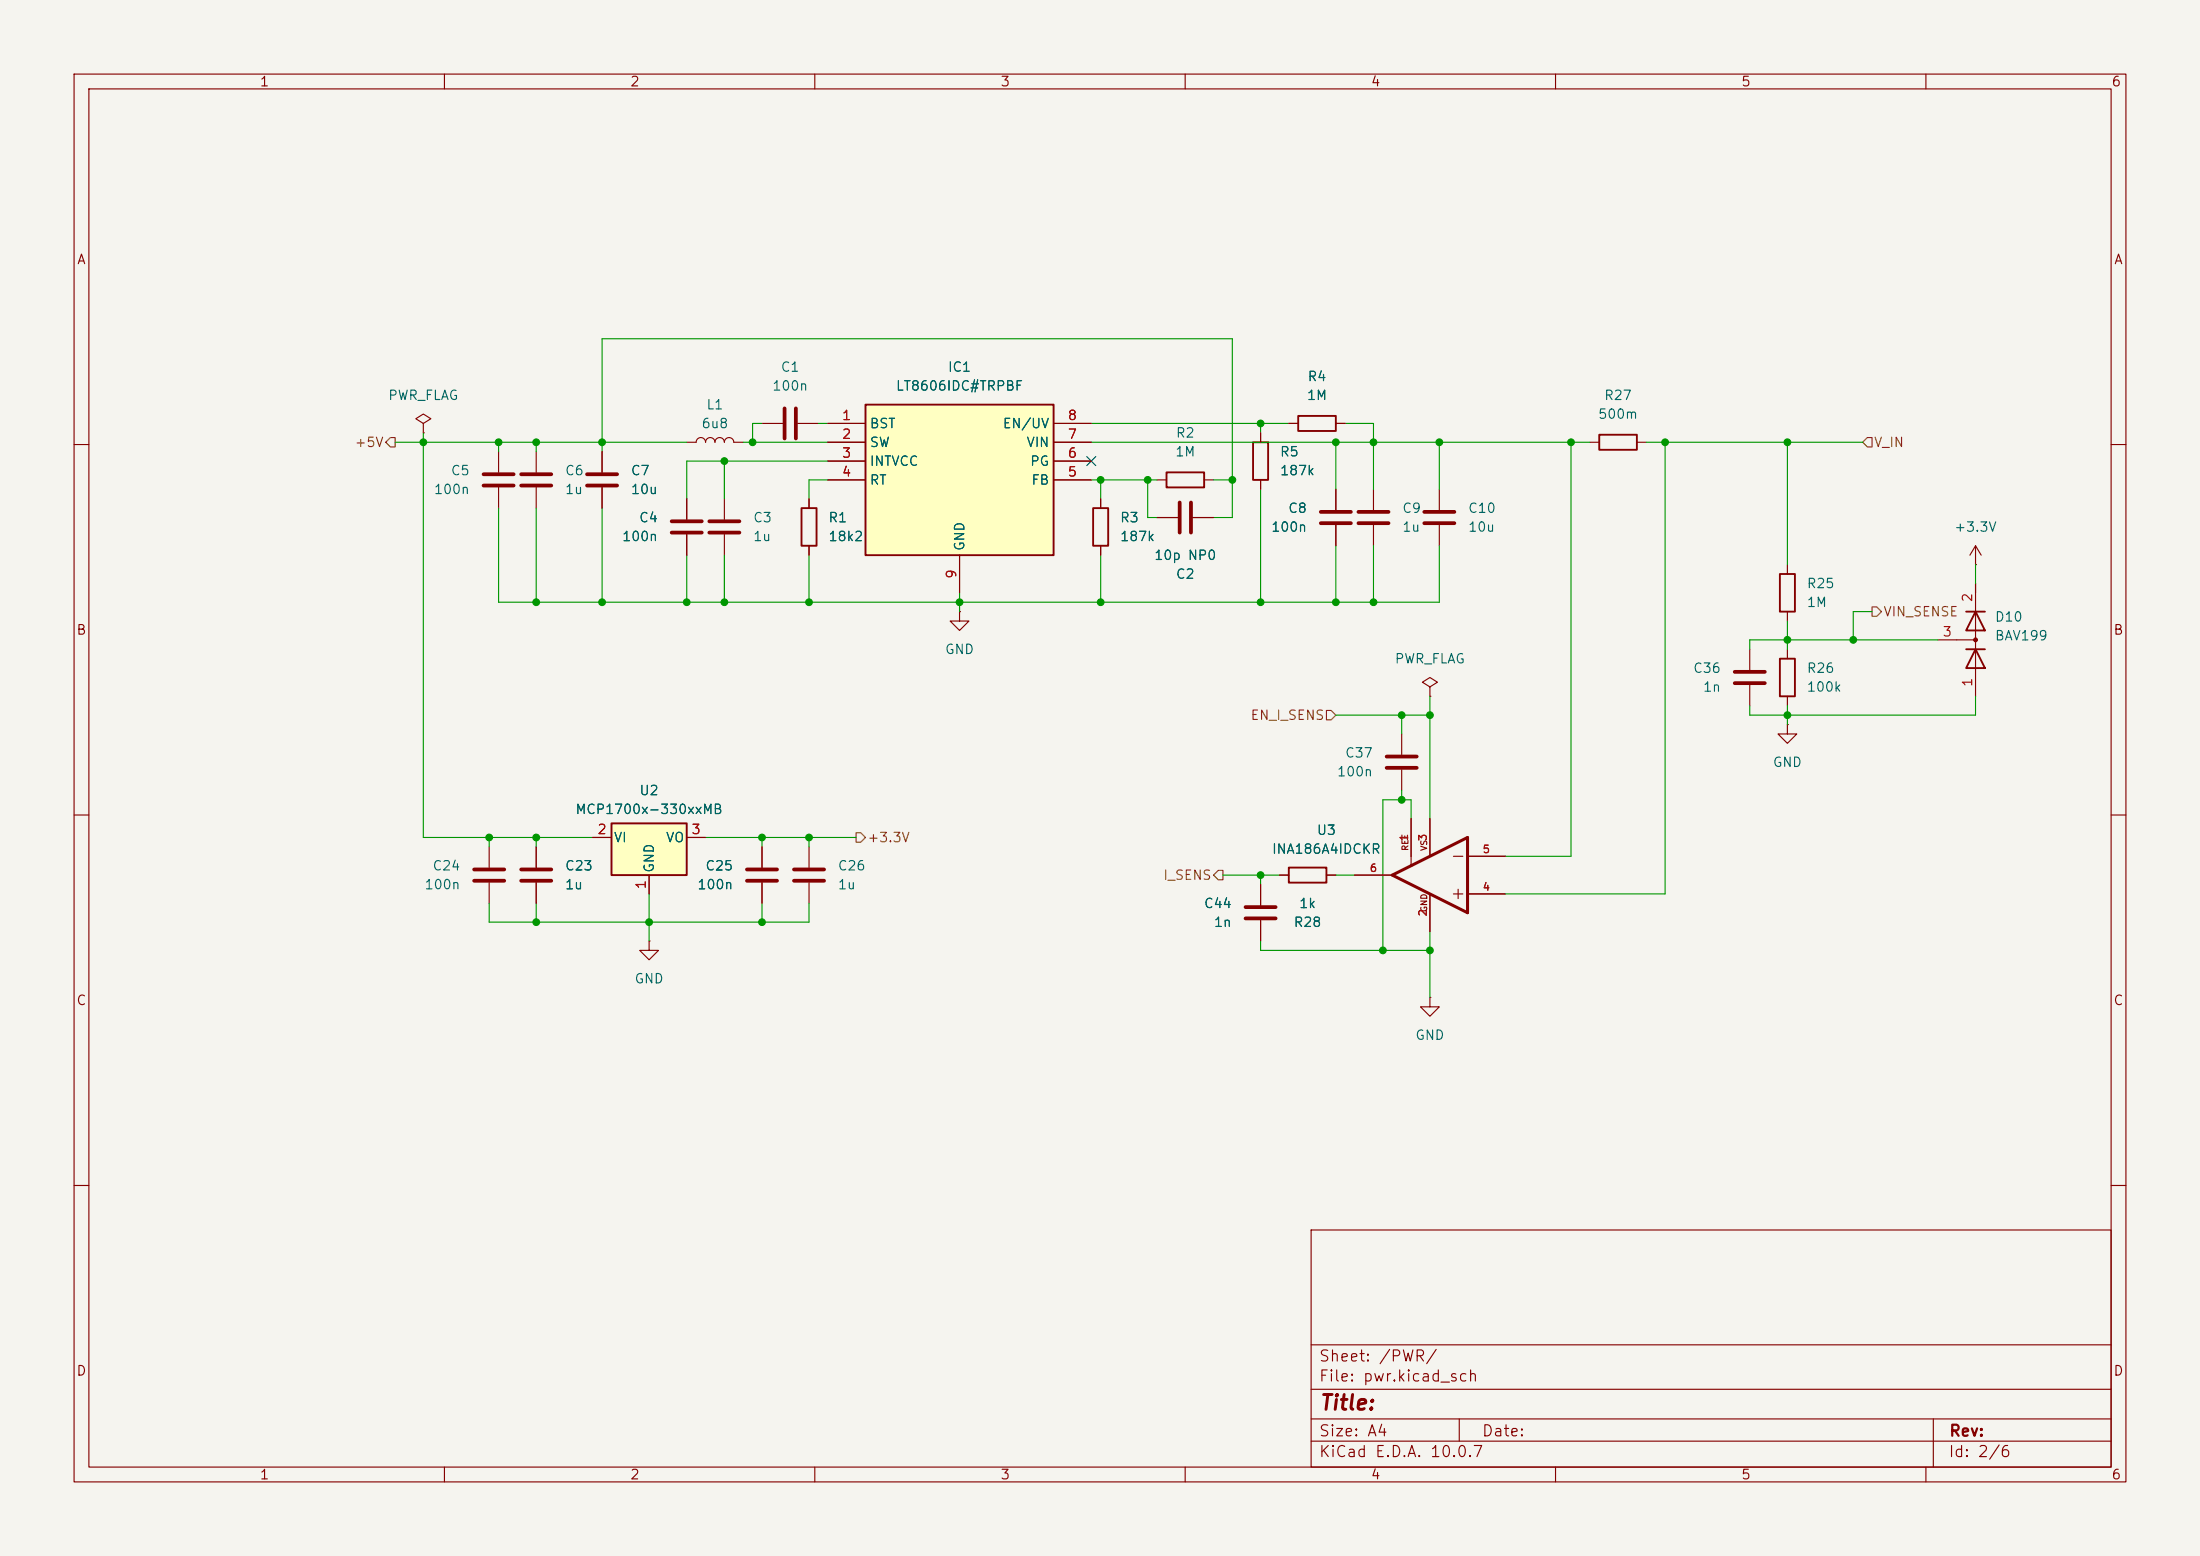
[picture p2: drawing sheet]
<svg xmlns="http://www.w3.org/2000/svg" width="297mm" height="210mm" viewBox="0 0 297 210" stroke-linecap="round" stroke-linejoin="round" font-family="sans-serif">
<path d="M0 0h297v210h-297z" fill="#f5f4ef" stroke="#f5f4ef" stroke-width=".14"/>
<g fill="none" stroke="#840000" stroke-width=".15">
<path d="M10 10h277v190h-277zM12 12h273v186h-273zM60 10v2M110 10v2M160 10v2M210 10v2M260 10v2M57.1 57.2l1.1-.7-1.1-.6-1 .6 1 .7v1.2M57.1 58.4h.1M92.7 59.7h1.3a.64 .64 0 0 1 .6-.6 .64 .64 0 0 1 .6 .6 .64 .64 0 0 1 .7-.6 .64 .64 0 0 1 .6 .6 .64 .64 0 0 1 .7-.6 .64 .64 0 0 1 .6 .6 .64 .64 0 0 1 .6-.6 .64 .64 0 0 1 .7 .6h1.2M102.9 57.2h2.8M107.7 57.2h2.8"/>
<path d="M170.2 58.4v1.3M10 60h2M67.3 61v2.8M67.3 65.8v2.8M72.4 61v2.8M72.4 65.8v2.8M97.8 67.3v2.8M97.8 72.1v2.8M148.6 67.3v1.3M148.6 73.7v1.2M156.2 64.8h1.3M162.6 64.8h1.2"/>
<path d="M170.2 64.8v1.2M194.3 66v2.8M194.3 70.9v2.8M285 60h2M129.5 82.6v1.2h1.3l-1.3 1.3-1.2-1.3h1.2M129.5 82.6h.1M189.2 99.1v2.8M193 92.7l1.1-.6-1.1-.7-1 .7 1 .6v1.3M193 94h.1M10 110h2M170.2 119.4v2.8M189.2 103.9v2.8"/>
<path d="M285 110h2M170.2 124.2v2.8M193 134.6v1.3h1.3l-1.3 1.3-1.2-1.3h1.2M193 134.6h.1M10 160h2M177 166h108v32h-108zM285 160h2M60 198v2M110 198v2M160 198v2M177 194.5h108M177 191.5h108"/>
<path d="M177 187.5h108M177 181.5h108M197 191.5v3M210 198v2M260 198v2M261 191.5v6.5"/>
</g>
<g fill="none" stroke="#840000" stroke-width=".51">
<path d="M105.9 55.1v4.1M107.4 55.1v4.1M65.3 64h4M65.3 65.5h4M70.4 64h4M70.4 65.5h4M95.8 70.4h4M95.8 71.9h4M192.3 69.1h4M192.3 70.6h4M187.2 103.6h4.1M187.2 102.1h4.1"/>
<path d="M168.1 124h4.1M168.1 122.4h4.1"/>
</g>
<path d="M169.2 59.7h2v5.1h-2zM147.6 68.6h2v5.1h-2zM157.5 63.8h5.1v2h-5.1z" fill="none" stroke="#840000" stroke-width=".25"/>
<path d="M116.8 54.6h25.4v20.3h-25.4z" fill="#ffffc2"/>
<path d="M116.8 54.6h25.4v20.3h-25.4zM175.3 56.1h5v2.1h-5zM108.2 68.6h2v5.1h-2zM174 117.1h5.1v2h-5.1z" fill="none" stroke="#840000" stroke-width=".25"/>
<g fill="none" stroke="#840000" stroke-width=".15">
<path d="M111.8 57.2h5M111.8 59.7h5M142.2 57.2h5.1M142.2 59.7h5.1M174 57.2h1.3M180.3 57.2h1.3M81.3 61v2.8M81.3 65.8v2.8M92.7 67.3v2.8M92.7 72.1v2.8M109.2 67.3v1.3M109.2 73.7v1.2"/>
<path d="M111.8 62.2h5M111.8 64.8h5M129.5 74.9v5.1M142.2 62.2h5.1M142.2 64.8h5.1M156.2 69.9h2.8M161 69.9h2.8M180.3 66v2.8M180.3 70.9v2.8M185.4 66v2.8M185.4 70.9v2.8M172.7 118.1h1.3"/>
<path d="M179.1 118.1h1.2M182.9 118.1h5.1M190.5 110.5v6.3M193 110.5v5.1M196.2 115.6h1.3M198.1 115.6h5.1M193 120.7v5M196.2 120.7h1.3M196.8 120v1.3M198.1 120.7h5.1"/>
</g>
<path d="M188 118.1l10.1-5.1v10.2z" fill="none" stroke="#840000" stroke-width=".41"/>
<path d="M79.2 64h4.1M79.2 65.5h4.1M90.7 71.9h4M90.7 70.4h4M159.3 67.8v4.1M160.8 67.8v4.1M178.3 69.1h4.1M178.3 70.6h4.1M183.4 69.1h4.1M183.4 70.6h4.1" fill="none" stroke="#840000" stroke-width=".51"/>
<path d="M82.5 111.1h10.2v7h-10.2z" fill="#ffffc2"/>
<path d="M215.9 58.7h5.1v2h-5.1zM240.3 77.5h2v5.1h-2zM240.3 88.9h2v5.1h-2zM265.4 87.6h2.6M265.4 82.6h2.6M266.7 87.6l1.3 2.6h-2.6zM266.7 82.6l1.3 2.5h-2.6zM82.5 111.1h10.2v7h-10.2z" fill="none" stroke="#840000" stroke-width=".25"/>
<g fill="none" stroke="#840000" stroke-width=".15">
<path d="M111.8 59.7h5M111.8 57.2h5M142.2 59.7h5.1M142.2 57.2h5.1M170.2 58.4v1.3M174 57.2h1.3M180.3 57.2h1.3M214.6 59.7h1.3M221 59.7h1.2M81.3 61v2.8M81.3 65.8v2.8M92.7 67.3v2.8"/>
<path d="M92.7 72.1v2.8M109.2 67.3v1.3M109.2 73.7v1.2M111.8 62.2h5M111.8 64.8h5M129.5 74.9v5.1M142.2 62.2h5.1M142.2 64.8h5.1M148.6 67.3v1.3M148.6 73.7v1.2M156.2 69.9h2.8M161 69.9h2.8"/>
<path d="M170.2 64.8v1.2M180.3 66v2.8M180.3 70.9v2.8M241.3 76.2v1.3M266.7 76.2h.1M266.7 73.7l-.8 1.2M266.7 73.7l.8 1.2M266.7 73.7v2.5M266.7 78.7v15.3M236.2 87.6v2.8M236.2 92.5v2.8M241.3 97.8v1.3h1.3l-1.3 1.2-1.3-1.2h1.3"/>
<path d="M241.3 97.8h.1M241.3 82.6v1.2M241.3 87.6v1.3M241.3 94v1.3M261.6 86.4h5.1M66 114.3v2.8M66 119.1v2.8M72.4 114.3v2.8M72.4 119.1v2.8M80 113h2.5M87.6 118.1v2.6M92.7 113h2.5"/>
<path d="M102.9 114.3v2.8M102.9 119.1v2.8M109.2 114.3v2.8M109.2 119.1v2.8M170.2 119.4v2.8M172.7 118.1h1.3M179.1 118.1h1.2M182.9 118.1h5.1M190.5 110.5v5.1M193 110.5v5.1M198.1 115.6h5.1M87.6 127v1.3h1.3l-1.3 1.2-1.2-1.2h1.2"/>
<path d="M87.6 127h.1M170.2 124.2v2.8M193 120.7v5M198.1 120.7h5.1"/>
</g>
<path d="M234.2 92.2h4.1M234.2 90.7h4.1M64 117.3h4.1M64 118.9h4.1M70.4 117.3h4M70.4 118.9h4M100.8 117.3h4.1M100.8 118.9h4.1M107.2 117.3h4.1M107.2 118.9h4.1" fill="none" stroke="#840000" stroke-width=".51"/>
<circle cx="266.7" cy="86.4" r=".25" fill="#840000" stroke="#840000" stroke-width=".15"/>
<path d="M52.7 59.1h.6v1.2h-.6l-.6-.6zM252.1 59.1h.6v1.2h-.6l-.6-.6zM179.1 95.9h.6l.6 .6-.6 .7h-.6zM252.7 81.9h.7l.6 .7-.6 .6h-.7zM115.6 112.4h.6l.6 .6-.6 .7h-.6zM164.5 117.5h.6v1.2h-.6l-.7-.6z" fill="none" stroke="#725600" stroke-width=".15"/>
<g fill="none" stroke="#009600" stroke-width=".15">
<path d="M53.3 59.7h39.4M57.1 58.4v54.6h22.9M67.3 59.7v1.3M72.4 59.7v1.3M100.3 59.7h11.5M102.9 57.2h-1.3v2.5M110.5 57.2h1.3M147.3 59.7h67.3M147.3 57.2h26.7M170.2 57.2v1.2M180.3 59.7v6.3M181.6 57.2h3.8v8.8"/>
<path d="M194.3 59.7v6.3M212.1 59.7v55.9h-8.9M222.2 59.7h29.3M224.8 59.7v61h-21.6M241.3 59.7v16.5M67.3 68.6v12.7h127v-7.6M72.4 68.6v12.7M81.3 61v-15.3h85.1v24.2h-2.6M81.3 68.6v12.7M92.7 74.9v6.4M97.8 62.2v5.1M97.8 74.9v6.4"/>
<path d="M109.2 74.9v6.4M111.8 64.8h-2.6v2.5M111.8 62.2h-19.1v5.1M147.3 64.8h8.9M148.6 64.8v2.5M148.6 74.9v6.4M154.9 64.8v5.1h1.3M163.8 64.8h2.6M170.2 66v15.3M180.3 73.7v7.6M185.4 73.7v7.6M266.7 76.2v2.5"/>
<path d="M129.5 80v2.6M180.3 96.5h12.7M189.2 96.5v2.6M193 94v16.5M241.3 83.8v3.8M241.3 95.3v2.5M252.7 82.6h-2.5v3.8M261.6 86.4h-25.4v1.2M266.7 94v2.5h-30.5v-1.2M66 113v1.3M72.4 113v1.3M95.2 113h20.4"/>
<path d="M102.9 113v1.3M109.2 113v1.3M165.1 118.1h7.6M170.2 118.1v1.3M180.3 118.1h2.6M189.2 106.7v1.3M190.5 110.5v-2.5h-3.8v20.3M66 121.9v2.6h43.2v-2.6M72.4 121.9v2.6M87.6 120.7v6.3M102.9 121.9v2.6M170.2 127v1.3h22.8"/>
<path d="M193 125.7v8.9"/>
</g>
<path d="M146.7 61.6l1.2 1.2M147.9 61.6l-1.2 1.2" fill="none" stroke="#000084" stroke-width=".15"/>
<g fill="#009600" stroke="#009600" stroke-width=".14">
<circle cx="193" cy="128.3" r=".46"/>
<circle cx="193" cy="96.5" r=".46"/>
<circle cx="185.4" cy="81.3" r=".46"/>
<circle cx="189.2" cy="96.5" r=".46"/>
<circle cx="189.2" cy="108" r=".46"/>
<circle cx="170.2" cy="118.1" r=".46"/>
<circle cx="186.7" cy="128.3" r=".46"/>
<circle cx="148.6" cy="81.3" r=".46"/>
<circle cx="148.6" cy="64.8" r=".46"/>
<circle cx="101.6" cy="59.7" r=".46"/>
<circle cx="97.8" cy="62.2" r=".46"/>
<circle cx="97.8" cy="81.3" r=".46"/>
<circle cx="109.2" cy="81.3" r=".46"/>
<circle cx="92.7" cy="81.3" r=".46"/>
<circle cx="129.5" cy="81.3" r=".46"/>
<circle cx="185.4" cy="59.7" r=".46"/>
<circle cx="194.3" cy="59.7" r=".46"/>
<circle cx="166.4" cy="64.8" r=".46"/>
<circle cx="154.9" cy="64.8" r=".46"/>
<circle cx="170.2" cy="57.2" r=".46"/>
<circle cx="180.3" cy="59.7" r=".46"/>
<circle cx="180.3" cy="81.3" r=".46"/>
<circle cx="170.2" cy="81.3" r=".46"/>
<circle cx="102.9" cy="124.5" r=".46"/>
<circle cx="102.9" cy="113" r=".46"/>
<circle cx="109.2" cy="113" r=".46"/>
<circle cx="72.4" cy="124.5" r=".46"/>
<circle cx="87.6" cy="124.5" r=".46"/>
<circle cx="212.1" cy="59.7" r=".46"/>
<circle cx="224.8" cy="59.7" r=".46"/>
<circle cx="241.3" cy="86.4" r=".46"/>
<circle cx="250.2" cy="86.4" r=".46"/>
<circle cx="241.3" cy="59.7" r=".46"/>
<circle cx="241.3" cy="96.5" r=".46"/>
<circle cx="72.4" cy="81.3" r=".46"/>
<circle cx="81.3" cy="81.3" r=".46"/>
<circle cx="67.3" cy="59.7" r=".46"/>
<circle cx="72.4" cy="113" r=".46"/>
<circle cx="66" cy="113" r=".46"/>
<circle cx="57.1" cy="59.7" r=".46"/>
<circle cx="72.4" cy="59.7" r=".46"/>
<circle cx="81.3" cy="59.7" r=".46"/>
</g>
<text font-size="2" fill="#840000" x="178" y="190.8">Title:</text>
<g font-size="1.5" fill="#840000">
<text x="178" y="184.1">Sheet: /PWR/</text>
<text x="178" y="186.8">File: pwr.kicad_sch</text>
<text x="178" y="197">KiCad E.D.A. 10.0.7</text>
<text x="178" y="194.2">Size: A4</text>
<text x="200" y="194.2">Date:</text>
<text x="263" y="197">Id: 2/6</text>
<text x="263" y="194.2">Rev:</text>
</g>
<g font-size="1.3" fill="#840000">
<text x="35" y="12">1</text>
<text x="85" y="12">2</text>
<text x="135" y="12">3</text>
<text x="185" y="12">4</text>
<text x="235" y="12">5</text>
<text x="285" y="12">6</text>
<text x="10.3" y="36">A</text>
<text x="285.3" y="36">A</text>
<text x="10.2" y="86">B</text>
<text x="285.2" y="86">B</text>
<text x="10.2" y="136">C</text>
<text x="285.2" y="136">C</text>
<text x="10.2" y="186">D</text>
<text x="285.2" y="186">D</text>
<text x="35" y="200">1</text>
<text x="85" y="200">2</text>
<text x="135" y="200">3</text>
<text x="185" y="200">4</text>
<text x="235" y="200">5</text>
<text x="285" y="200">6</text>
</g>
<g font-size="1.3" fill="#006464">
<text x="104.2" y="53">100n</text>
<text x="105.3" y="50.5">C1</text>
<text x="120.9" y="53">LT8606IDC#TRPBF</text>
<text x="127.9" y="50.5">IC1</text>
<text x="176.4" y="51.8">R4</text>
<text x="52.3" y="54.3">PWR_FLAG</text>
<text x="94.6" y="58.1">6u8</text>
<text x="95.3" y="55.6">L1</text>
<text x="117.3" y="58.1">BST</text>
<text x="135.3" y="58.1">EN/UV</text>
<text x="158.7" y="59.4">R2</text>
<text x="176.3" y="54.3">1M</text>
<text x="215.7" y="56.8">500m</text>
<text x="216.5" y="54.3">R27</text>
<text x="60.8" y="64.5">C5</text>
<text x="76.2" y="64.5">C6</text>
<text x="85.1" y="64.5">C7</text>
<text x="117.3" y="60.7">SW</text>
<text x="117.3" y="63.2">INTVCC</text>
<text x="117.3" y="65.7">RT</text>
<text x="138.5" y="60.7">VIN</text>
<text x="139" y="63.2">PG</text>
<text x="139.1" y="65.7">FB</text>
<text x="158.6" y="61.9">1M</text>
<text x="172.7" y="61.9">R5</text>
<text x="172.7" y="64.5">187k</text>
<text x="58.5" y="67">100n</text>
<text x="76.2" y="67">1u</text>
<text x="85.1" y="67">10u</text>
<text x="86.2" y="70.8">C4</text>
<text x="101.6" y="70.8">C3</text>
<text x="111.7" y="70.8">R1</text>
<text x="151.1" y="70.8">R3</text>
<text x="173.8" y="69.5">C8</text>
<text x="189.2" y="69.5">C9</text>
<text x="198.1" y="69.5">C10</text>
<text x="83.9" y="73.4">100n</text>
<text x="101.6" y="73.4">1u</text>
<text x="111.7" y="73.4">18k2</text>
<text x="130.5" y="74.4" transform="rotate(-90 130.5 74.4)">GND</text>
<text x="151.1" y="73.4">187k</text>
<text x="155.7" y="75.9">10p NP0</text>
<text x="171.5" y="72.1">100n</text>
<text x="189.2" y="72.1">1u</text>
<text x="198.1" y="72.1">10u</text>
<text x="263.7" y="72.1">+3.3V</text>
<text x="158.7" y="78.4">C2</text>
<text x="243.8" y="79.7">R25</text>
<text x="243.8" y="82.2">1M</text>
<text x="127.5" y="88.6">GND</text>
<text x="188.2" y="89.9">PWR_FLAG</text>
<text x="269.2" y="84.2">D10</text>
<text x="269.2" y="86.8">BAV199</text>
<text x="228.5" y="91.1">C36</text>
<text x="229.8" y="93.7">1n</text>
<text x="243.8" y="91.1">R26</text>
<text x="243.8" y="93.7">100k</text>
<text x="86.2" y="107.6">U2</text>
<text x="180.4" y="105.1">100n</text>
<text x="181.5" y="102.6">C37</text>
<text x="239.2" y="103.8">GND</text>
<text x="77.6" y="110.2">MCP1700x-330xxMB</text>
<text x="82.8" y="114">VI</text>
<text x="89.8" y="114">VO</text>
<text x="177.7" y="113">U3</text>
<text x="58.3" y="117.8">C24</text>
<text x="76.2" y="117.8">C23</text>
<text x="88.6" y="117.9" transform="rotate(-90 88.6 117.9)">GND</text>
<text x="95.1" y="117.8">C25</text>
<text x="113" y="117.8">C26</text>
<text x="171.6" y="115.5">INA186A4IDCKR</text>
<text x="57.2" y="120.3">100n</text>
<text x="76.2" y="120.3">1u</text>
<text x="94" y="120.3">100n</text>
<text x="113" y="120.3">1u</text>
<text x="162.4" y="122.9">C44</text>
<text x="163.8" y="125.4">1n</text>
<text x="174.6" y="125.4">R28</text>
<text x="175.3" y="122.9">1k</text>
<text x="85.6" y="133">GND</text>
<text x="191" y="140.7">GND</text>
</g>
<g font-size="1.3" fill="#a90000">
<text x="113.6" y="57">1</text>
<text x="113.6" y="59.6">2</text>
<text x="144" y="59.6">7</text>
<text x="144" y="57">8</text>
<text x="113.6" y="62.1">3</text>
<text x="113.6" y="64.6">4</text>
<text x="144" y="64.6">5</text>
<text x="144" y="62.1">6</text>
<text x="129.4" y="78.2" transform="rotate(-90 129.4 78.2)">9</text>
<text x="266.6" y="81.4" transform="rotate(-90 266.6 81.4)">2</text>
<text x="262.2" y="86.2">3</text>
<text x="266.6" y="92.8" transform="rotate(-90 266.6 92.8)">1</text>
<text x="80.5" y="112.9">2</text>
<text x="93.2" y="112.9">3</text>
<text x="87.5" y="120.1" transform="rotate(-90 87.5 120.1)">1</text>
</g>
<g font-size="1.3" fill="#725600">
<text x="47.8" y="60.7">+5V</text>
<text x="252.9" y="60.7">V_IN</text>
<text x="254.2" y="83.5">VIN_SENSE</text>
<text x="168.7" y="97.5">EN_I_SENS</text>
<text x="117" y="114">+3.3V</text>
<text x="156.9" y="119.1">I_SENS</text>
</g>
<g font-size="1" fill="#a90000">
<text x="190.3" y="113.6" transform="rotate(-90 190.3 113.6)">1</text>
<text x="192.9" y="113.6" transform="rotate(-90 192.9 113.6)">3</text>
<text x="184.8" y="117.9">6</text>
<text x="200.1" y="115.4">5</text>
<text x="192.9" y="123.8" transform="rotate(-90 192.9 123.8)">2</text>
<text x="200.1" y="120.5">4</text>
</g>
<g font-size=".8" fill="#840000">
<text x="190.3" y="114.9" transform="rotate(-90 190.3 114.9)">REF</text>
<text x="192.9" y="114.9" transform="rotate(-90 192.9 114.9)">VS</text>
<text x="192.9" y="123.2" transform="rotate(-90 192.9 123.2)">GND</text>
</g>
</svg>
